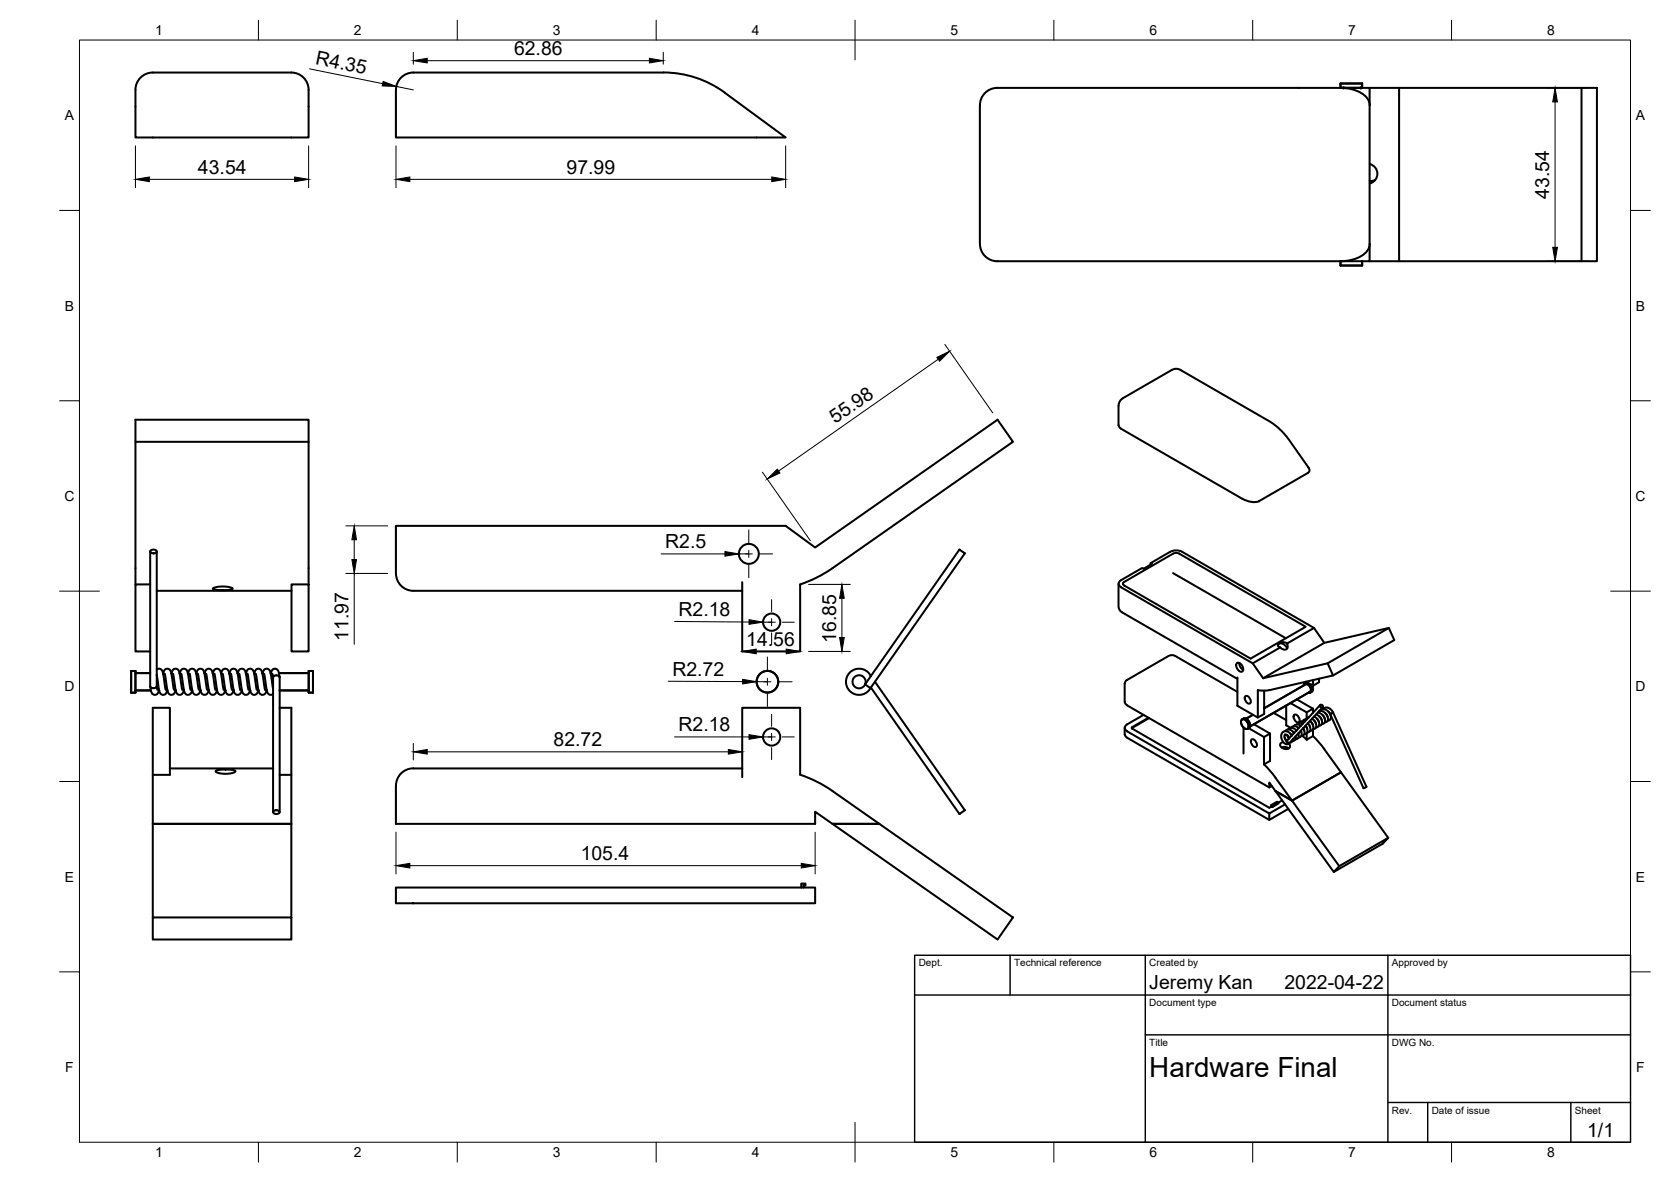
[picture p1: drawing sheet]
<svg xmlns="http://www.w3.org/2000/svg" width="420mm" height="297mm" viewBox="0 0 420 297" stroke-linecap="round" stroke-linejoin="round" font-family="sans-serif">
<!-- layer: Visible -->
<g fill="none" stroke="#000" stroke-width=".51">
<path d="M35.1 19.8a4.3 4.3 0 0 1 3.3-1.6h34.8a4.6 4.6 0 0 1 4.4 5.5v10.9h-43.5v-10.9a6 6 0 0 1 1-3.9zM182.3 23.3a25.9 25.9 0 0 0-15.5-5.1h-62.9a4.3 4.3 0 0 0-4.3 4.4l-.1 12h98l-15.3-11.3M246.4 26.4v34.9M337 22.1h7.4v4.3M337 22.1h-86.3a4.3 4.3 0 0 0-4.3 4.3M337 22.1a8.1 8.1 0 0 1 7 3l.4 1.3M337.1 21h5.4v1.1h-5.4zM344.4 22.1h7.4v43.5h-7.4M344.4 26.4v34.9M351.8 22.1h49.7v43.5h-3.8M397.7 22.1v43.5h-45.9M344.4 41.2a2.51 2.51 0 0 1 1.9 2.5 2.51 2.51 0 0 1-1.9 2.4"/>
<path d="M345.7 45.3l-1.3 .2M246.4 61.3a4.3 4.3 0 0 0 4.3 4.3h86.3M337.1 65.6v1.1h5.4v-1.1M344.4 61.3v4.3h-7.4M344.4 61.3a4.2 4.2 0 0 1-3 3.5 11 11 0 0 1-4.4 .8M294.6 93l-12.3 7.1M294.7 93l.4-.2a2.1 2.1 0 0 1 1.7 .2l23.5 13.6 1.9 1.7 1.2 1.4 5.6 7.8a.84 .84 0 0 1-.2 1.3l-12.3 7.2-.9 .2-1.2-.1-2-.8M34.1 111h43.5M281.9 107.7l30.5 17.7M282.3 100.1l-.6 .6-.5 1.3 .1 4.8 .1 .5 .5 .4M37.8 138.6v33.9l.6 .4h.7l.3-.4v-33.9M37.8 138.4l.4-.3h.7l.5 .3v.3l-.3 .3-.7 .1-.6-.3z"/>
<path d="M295 139.1l-12.3 7.1M295 139.1l.8-.2 .7 .2 31.8 18.4-13.8 8-31.8-18.4M34.1 146.9v-41.4h43.5v41.4M37.8 146.9h-3.7v16.8h3.7M39.4 148.5h33.9M53.6 147.9l1.9-.5 1.7 .1 1 .2a.26 .26 0 0 1 .3 .3 .26 .26 0 0 1-.4 .2l-3.4 .1-1-.2zM73.3 146.9h4.3v16.8h-4.3zM209.3 142.8l45.4-31.8-3.9-5.5-45.8 32.1-7.5-5.4h-98v11.9a4.4 4.4 0 0 0 4.4 4.4h82.7M209.4 142.8a31.4 31.4 0 0 1-8.2 4.1v16.8h-14.6v-17.4M281.2 146.7v5.6l.2 .7 .5 .7 29.2 16.9M281.9 145.8l5.3-3.1 .3 .2 2.1-1.2-.3-.2 4.9-2.8 1-.3 1.6 .1 33.6 19.3-6.8 3.9M281.9 147.6l33.1 19.1 6.9-4"/>
<path d="M281.9 145.8a.94 .94 0 0 0-.6 .9 .94 .94 0 0 0 .6 .9M282.7 146.2l-.4 .5 .4 .4M289.3 141.5v.4M295 144l28.3 16.4M330.4 157.8l2.6 3.8-15.4 8.8-2.6-3.7M349.2 157.8l-15.4 8.9-16.2 3.7M33 168.6h1.1v5.5h-1.1zM34.1 169.1h3.7M34.1 173.5h3.8M37.8 172.5l.3 1.6 .6 .5 .8-.2 .5-1.1M39.4 172.5l.2 .9M39.4 168.3l.7-.3 .4 .2 .4 .5 .8 4.7"/>
<path d="M39.4 169.6l.5 3.4 .4 1.2 .5 .4 .6-.1 .4-.3 .3-.9M39.9 173.5h.1M41 169.1h.1M41 169.3l.4-1a1.07 1.07 0 0 1 1.3 0 1.07 1.07 0 0 1 .4 1.1l.7 4M41.4 169.3l.9 4.8 .6 .5 .6-.1 .4-.3 .3-.9M42 173.5h.1M43.1 169.1h.1M43.1 169.3l.4-1a1.06 1.06 0 0 1 1.2 0 1.06 1.06 0 0 1 .5 1.1l.6 4M43.5 169.3l.7 4.1 .3 .9 .5 .3 .6-.1 .3-.3 .3-.9M44.1 173.5h.1M45.1 169.1h.1M45.2 169.3l.4-1a1.07 1.07 0 0 1 1.2 0 1.07 1.07 0 0 1 .5 1.1l.6 4"/>
<path d="M45.6 169.3l.9 4.8 .6 .5 .6-.1 .4-.4 .2-.8M46.2 173.5h.1M47.2 169.1h.1M47.3 169.3l.4-1a1.07 1.07 0 0 1 1.2 0 1.07 1.07 0 0 1 .5 1.1l.6 4M47.7 169.3l.6 3.9 .4 1.1 .5 .3 .5-.1 .4-.3 .3-.9M48.3 173.5h.1M49.3 169.1h.1M49.4 169.3l.4-1a1.09 1.09 0 0 1 1.2 0 1.09 1.09 0 0 1 .5 1.2l.6 3.9M49.7 169.3l.7 4.2 .3 .8 .6 .3 .5-.1 .4-.3 .3-.9M50.4 173.5h.1M51.4 169.1h.1M51.4 169.3l.5-1a1.07 1.07 0 0 1 1.2 0 1.07 1.07 0 0 1 .4 1.1l.7 4"/>
<path d="M51.8 169.3l.9 4.8 .6 .5 .6-.1 .4-.4 .2-.8M52.4 173.5h.1M53.5 169.1h.1M53.5 169.3l.4-1a1.07 1.07 0 0 1 1.3 0 1.07 1.07 0 0 1 .4 1.1l.6 4M53.9 169.3l.7 4.2 .3 .8 .5 .3 .6-.1 .4-.3 .2-.9M54.5 173.5h.1M55.6 169.1h.1M55.6 169.3l.4-1a1.07 1.07 0 0 1 1.3 0 1.07 1.07 0 0 1 .4 1.1l.6 4M56 169.3l.6 4 .4 .9a1.02 1.02 0 0 0 1.2 .3 1.02 1.02 0 0 0 .5-1.2M56.6 173.5h.1M57.6 169.1h.1M57.7 169.3l.4-1a1.07 1.07 0 0 1 1.2 0 1.07 1.07 0 0 1 .5 1.1l.6 4"/>
<path d="M58.1 169.3l.9 4.8 .6 .5 .6-.1 .4-.4 .2-.8M58.7 173.5h.1M59.7 169.1h.1M59.8 169.3l.4-1a1.07 1.07 0 0 1 1.2 0 1.07 1.07 0 0 1 .4 1.1l.7 4M60.2 169.3l.6 4.2 .4 .8 .5 .3 .6-.1 .3-.3 .3-.9M60.8 173.5h.1M61.8 169.1h.1M61.8 169.3l.5-1a1.07 1.07 0 0 1 1.2 0 1.07 1.07 0 0 1 .4 1.1l.7 4M62.2 169.3l.7 4 .3 .9a1.02 1.02 0 0 0 1.2 .3 1.02 1.02 0 0 0 .6-1.2M62.8 173.5h.1M63.9 169.1h.1M63.9 169.3l.4-1a1.07 1.07 0 0 1 1.3 0 1.07 1.07 0 0 1 .4 1.1l.7 4"/>
<path d="M64.3 169.3l.9 4.8 .6 .5 .6-.1 .4-.3 .3-.9M64.9 173.5h.1M66 169.1h.1M66 169.3l.3-.8 .4-.4h.7l.4 .4 .9 4.6M66.4 169.3l.8 4.7 .6 .6 .9-.2M67 173.5h.1M68.1 169.1h.1M68.1 169.3l.5-1.1 .8-.1 .6 .5 .3 1.6M68.5 169.3l.2 .9M70.1 169.1h7.5M70.3 177.9h3v29.1h-34.9v-29.1h4.3v16.8h-4.3M70.3 173.5h7.3"/>
<path d="M77.6 168.6h1.1v5.5h-1.1zM217.5 172l1.4 .9M217.5 172l23.7-33.9 .8 .5 .6 .5-23.7 33.8M218.9 169.7l.1 .2M219 169.9l-1-1.2a3.3 3.3 0 0 0-4.7 .7 3.3 3.3 0 0 0 .9 4.7 3.3 3.3 0 0 0 4.7-1.2M220 171.3l22.5 32.4-1.3 .9-22.2-31.8M282.8 171.8v4.6l.2 .5 .4 .4 35.8 20.6 .6-.4M283.3 170.9l10.5-6 1-.3 .6 .2 15.7 9.1M283.4 170.9l-.4 .4-.2 .5M287.5 179.6l-4.1 2.4M311.1 166.6a1.45 1.45 0 0 1 1.2 2.2 1.45 1.45 0 0 1-1.2-2.2zM311.1 170.3v7.1l5.2 2.9 1.6-.9v-5.8"/>
<path d="M311.6 166.6a1.89 1.89 0 0 0 1 1.7M313.2 174.9a1.26 1.26 0 0 1 1.1 1.9 1.26 1.26 0 0 1-1.1-1.9zM315 179.6l-1.7 1M316.3 173.4v6.9M317.9 178l10.4-6a1.26 1.26 0 0 1 1.1 1.9l-15.1 8.7M317.9 177.8l.2 .1M320.2 179.1l3.2 1.9M321.3 162.2a1.05 1.05 0 0 1 1-.6 1.05 1.05 0 0 1 1 .7l.4 .6M321.4 161.7l.6-.3a1.14 1.14 0 0 1 1.5 .2 1.14 1.14 0 0 1-.1 1.6 1.94 1.94 0 0 1-2.1-1.2zM323.4 177.3v5l1.1 .6M324.5 176.7l4 2.3M325.5 179.6a1.26 1.26 0 0 1 1.1 1.9 1.26 1.26 0 0 1-1.1-1.9z"/>
<path d="M326.1 175.8l4 2.3M327.8 172.3l.1-.4a1.01 1.01 0 0 1 1.6 .6 .87 .87 0 0 1 .3 1 .87 .87 0 0 1-.8 .6M328.5 171.5l-.4 .2M328.5 179v1.5M328.6 171.4h-.1M329.7 172a1.21 1.21 0 0 1-.3 2M330.1 178.1v1M330.1 178.1l-1.6 .9M330.2 170.9v1.4M330.9 179.5l1 .7 .5 1-.1 .9-.7 .3M331.3 179.1l1.1 .4 .7 1.1v.9l-.3 .4h-.4M331.7 170.5v.9l-1.5 .9-1.8-1"/>
<path d="M331.7 178.7h.5l.6 .2 .9 .9 .2 1.2-.3 .4-.5 .1M331.9 178.7a1.64 1.64 0 0 1 2.7 1.1l-.1 .9-.7 .4M332 177.2l-8.4 9 .1 .5h.5l8.4-9M332.5 179.7l.6 .9M332.7 178.2l.5-.4 .8 .1 .6 .4 .6 .8M333 161.6l16.2-3.8 1.4 3.1-15.4 8.8M333.3 179.3l.5 .9M333.8 166.7l1.4 3-16 3.7-1.4 .2-1.5-.2M334 178.8l.4 .6M335.2 179.1l-.8 .3M335.2 179.1l8.4 18.6-.5 .3-.3 .1-8.4-18.7M42.7 193.1h26"/>
<path d="M54.3 193.7l1.7-.3 2.9 .2a.3 .3 0 0 1 .3 .3 .3 .3 0 0 1-.4 .2l-1.2 .3h-1.7l-1.3-.3-.4-.2zM70.3 194.7h3M186.6 193.1h-82.7a4.4 4.4 0 0 0-4.4 4.3v9.6h105.5v-3l4.3 3h11.8l-11.8-8.2M201.2 194.7v-16.8h-14.6v17.4M201.2 194.7a31.6 31.6 0 0 1 8.2 4.1M282.8 182.9v1.9l.6 .6 35.8 20.6M283.4 182a.94 .94 0 0 0-.6 .9 .94 .94 0 0 0 .6 .9l35.8 20.6 3.9-2.3M284.7 183.1l34.5 19.9 .4-.3M288.8 180.4l-4.1 2.3v.4M288.9 180.5l-4.3 2.5M312.3 180.8a1.57 1.57 0 0 1 1.4 2.3 1.57 1.57 0 0 1-1.4-2.3zM312.7 182.8v6.6"/>
<path d="M312.7 180.6l-.4 .2M312.7 180.6a1.57 1.57 0 0 1 1.4 2.3l-.4 .3M314 183l3.8 2.2v6.9M314.7 185.8a1.26 1.26 0 0 1 1.1 1.9 1.26 1.26 0 0 1-1.1-1.9zM315.3 182l4 2.3v6.9l-1.5 .9M317.8 192.1l2.5 2.8 4.6 6.3 12.3-7.1 11.9 16.5M319.2 197.9v-1.3l1.5 2.2M319.3 184.3l-1.5 .9M320.7 198.8l14.7 20.3 12.3-7.1 1.4-1.4-12.4 7.1M320.7 198.8l4.2 2.4 11.8 16.5M322.3 187.9l.9-.2 .8 .4M322.7 186.5l-.7 .3-.1 .4 .2 .6 .8 .4h.8l.5-.3 .2-.5-.3-.5"/>
<path d="M323 185.2l.5 .9M323.1 183.8a1.4 1.4 0 0 1 2.3 .4M323.7 184.8l.4 .8zM323.8 183.3l.4-.3 .7-.1 1 .6M324.2 185.5l-.5-.8-.7-.1v.9l.6 .7M324.5 184.4l.3 .4M324.6 182.9l.3-.3 .7-.1 1 .5M324.8 184.9l-.7-.8-.7-.3-.8 .1-.4 .7v1l.6 1 .7 .4 .7-.3M325.1 185.8l-.2 .6-.6 .2M325.2 183.9l.2 .3M325.8 185l-.1 .9-.7 .3M326.5 184.4l-.1 1.1-.7 .3"/>
<path d="M327.1 183.6l.2 1.2a.7 .7 0 0 1-.8 .5M327.1 182.4l-1-.4-.8 .5M327.1 183.6l.1 .4M327.4 184.9l1.2 1M327.6 181.8l-.8-.2-.7 .5M327.9 183.6l-.2-.6 .3 1.2-.2 .5-.6 .2M328.1 181.3l-.8-.1-.5 .4M328.5 184.3v1.6M328.6 180.8h-.6l-.5 .4M328.7 183.1l-.4-.7 .4 .7 .1 .7-.3 .5-.5 .2M328.8 181.8l.6 .7 .1 .8-.3 .6-.5 .2M328.9 181.8l.5 .9"/>
<path d="M329.2 180.1l-.9 .7M329.4 181.2l.6 .7 .2 .9-.2 .6-.6 .2M329.6 181.4l.5 .9M329.9 180.6l.7 .7 .4 .9-.2 .7-.6 .3M330.1 183.2v1.8M330.1 185l-1.6 .9M330.2 185l2.5 2.8 4.5 6.3-12.3 7.1-4.2-2.4M330.3 181l.6 .9M330.4 180.1l.9 .6 .4 1.1-.2 .8-.6 .2M331.1 180.6l.5 .8M331.8 180.1l.6 .9M68.7 204.1v-34l.3-.3 .6-.1 .5 .2 .2 .3v33.9"/>
<path d="M68.7 203.9l.9-.3 .5 .2 .2 .3-.4 .4-.5 .1-.7-.3zM209.3 207h11.8l33.6 23.6-3.9 5.5zM319.6 202.7h.4l1.5-.8v-.2l-1.5 .8-.2 .3M320 202.5l-.4-.2v.4M322.4 201.1l-.9 .6-.4-.2-1.5 .8M323.9 203.3l-4.7 2.7v-1.6M336.7 217.7l-1.3 1.4M38.4 230.6v5.5h34.9v-5.5h-34.9v-23.6h34.9v23.6M99.5 223h105.5v4h-105.5zM201.5 223v-1h1v.6h-.5v.4"/>
<circle cx="188.3" cy="139.2" r="2.51"/>
<circle cx="194" cy="156.4" r="2.17"/>
<circle cx="193" cy="171.3" r="2.72"/>
<circle cx="216" cy="171.3" r="1.64"/>
<circle cx="332.3" cy="177.5" r=".38"/>
<circle cx="194" cy="185.2" r="2.17"/>
</g>
<g fill="#000" stroke="#000" stroke-width=".25">
<circle cx="337.8" cy="22.1" r=".24"/>
<circle cx="342.2" cy="22.1" r=".24"/>
</g>
<circle cx="323.5" cy="186.3" r=".25" fill="#000"/>
<!-- layer: Border -->
<g fill="none" stroke="#000" stroke-width=".25">
<path d="M20 10.1h390v276.9h-390zM65 5.1v5M115 5.1v5M165 5.1v5M215 5.1v10M265 5.1v5M315 5.1v5M365 5.1v5M15 52.9h5M410 52.9h5M15 100.7h5M410 100.7h5"/>
<path d="M15 148.6h10M405 148.6h10M15 196.4h5M410 196.4h5M15 244.2h5M410 244.2h5M65 287v5M115 287v5M165 287v5M215 282.1v9.9M265 287v5M315 287v5"/>
<path d="M365 287v5"/>
</g>
<!-- layer: TitleBlock -->
<path d="M230 240.1h180v46.9h-180zM230 250h180M254 240.1v9.9M288 240.1v46.9M349 240.1v46.9M288 260.1h122M349 277.1h61M359 277.1v9.9M395 277.1v9.9" fill="none" stroke="#000" stroke-width=".36"/>
<!-- layer: Dimensions -->
<g fill="none" stroke="#000" stroke-width=".25">
<path d="M77.8 17.3l18.4 3.7M103.9 13.1v3M107.4 15.2h55.9M166.8 13.1v3M34.1 36.7v10.5M77.6 36.7v10.5M99.6 36.7v10.5M99.7 21.7l4.2 .9M197.5 36.7v10.5M388.9 22.1h10.5M391 25.6v36.6M37.5 45.1h36.6"/>
<path d="M103.1 45.1h91M388.9 65.6h10.5M235.9 90.3l-40.1 28.1M237.6 86.6l12 17.2M191.7 118.7l12.1 17.2M87 132.2h10.5M89.1 135.6v5M166.2 139.2h16.1M185.8 139.2h2.5M87 144.1h10.5M89.1 144.1v17.8M169.6 156.2l18.7 .1"/>
<path d="M191.9 156.3l2.1 .1M203.3 146.9h10.5M211.7 150.4v9.8M168 171.2l18.7 .1M190.1 163.7h7.6M190.2 171.3h2.8M203.3 163.7h10.5M103.9 186.8v4.2M107.4 188.9h75.7M169.6 185.2h18.7M186.6 186.8v4.2M191.9 185.2h2.1"/>
<path d="M99.6 209.1v10.5M103.1 217.5h98.4M205 209.1v10.5"/>
</g>
<g fill="#000" stroke="#000" stroke-width=".25">
<path d="M103.9 15.2l3.5-.5v1.1zM163.3 14.7l3.5 .5-3.5 .6zM96.3 20.5l3.4 1.2-3.6-.1zM391 22.1l.6 3.5h-1.2zM34.1 45.1l3.4-.6v1.1zM74.1 44.5l3.5 .6-3.5 .5zM99.6 45.1l3.5-.6v1.1zM194.1 44.5l3.4 .6-3.4 .5zM390.4 62.2h1.2l-.6 3.4zM235.6 89.8l3.2-1.5-2.6 2.5zM192.9 120.4l2.6-2.5 .6 1zM89.1 132.2l.5 3.4h-1.1z"/>
<path d="M182.3 138.6l3.5 .6-3.5 .6zM88.5 140.6h1.1l-.5 3.5zM188.4 155.7l3.5 .6-3.6 .6zM211.7 146.9l.6 3.5h-1.2zM186.7 170.7l3.5 .6-3.5 .6zM186.6 163.7l3.5-.6v1.2zM197.7 163.1l3.5 .6-3.5 .6zM211.1 160.2h1.2l-.6 3.5zM103.9 188.9l3.5-.6v1.2zM183.1 188.3l3.5 .6-3.5 .6zM188.3 184.6l3.6 .6-3.6 .6zM99.6 217.5l3.5-.5v1.1z"/>
<path d="M201.5 217l3.5 .5-3.5 .6z"/>
</g>
<!-- layer: Center Lines -->
<g fill="none" stroke="#000" stroke-width=".25">
<path d="M182.3 139.2h3.3M187.4 139.2h1.8M188.3 133.2v3.3M188.3 138.3v1.8M191 139.2h3.3M188.3 141.9v3.3M188.3 156.4h3M193.1 156.4h1.8M194 150.7v3M194 155.5v1.8M194 159.1v2.9M196.7 156.4h3"/>
<path d="M186.7 171.3h3.6M192.1 171.3h1.7M193 165.1v3.5M193 170.4v1.8M193 174v3.6M194 179.5v3M195.6 171.3h3.6M188.3 185.2h3M193.1 185.2h1.8M194 184.3v1.8M194 187.9v3M196.7 185.2h3"/>
</g>
<text font-size="7" x="289" y="270.6">Hardware Final</text>
<g font-size="4.9">
<text x="79.1" y="16.1" transform="rotate(11 79.1 16.1)">R4.35</text>
<text x="129.2" y="13.8">62.86</text>
<text x="49.8" y="43.6">43.54</text>
<text x="142.5" y="43.6">97.99</text>
<text x="389.6" y="49.9" transform="rotate(-90 389.6 49.9)">43.54</text>
<text x="210" y="106.6" transform="rotate(-35 210 106.6)">55.98</text>
<text x="167.3" y="137.7">R2.5</text>
<text x="170.6" y="154.7">R2.18</text>
<text x="87.6" y="161" transform="rotate(-90 87.6 161)">11.97</text>
<text x="210.2" y="161.6" transform="rotate(-90 210.2 161.6)">16.85</text>
<text x="187.6" y="162.2">14.56</text>
<text x="169.1" y="169.8">R2.72</text>
<text x="170.6" y="183.7">R2.18</text>
<text x="139.2" y="187.5">82.72</text>
<text x="146" y="216.1">105.4</text>
<text x="289" y="248.5">Jeremy Kan</text>
<text x="323" y="248.5">2022-04-22</text>
<text x="399.1" y="285.7">1/1</text>
</g>
<g font-size="3.5">
<text x="39" y="8.8">1</text>
<text x="89" y="8.8">2</text>
<text x="139" y="8.8">3</text>
<text x="189" y="8.8">4</text>
<text x="239" y="8.8">5</text>
<text x="289" y="8.8">6</text>
<text x="339" y="8.8">7</text>
<text x="389" y="8.8">8</text>
<text x="16.3" y="30.2">A</text>
<text x="411.3" y="30.2">A</text>
<text x="16.3" y="78">B</text>
<text x="411.3" y="78">B</text>
<text x="16.2" y="125.9">C</text>
<text x="411.2" y="125.9">C</text>
<text x="16.2" y="173.7">D</text>
<text x="411.2" y="173.7">D</text>
<text x="16.3" y="221.6">E</text>
<text x="411.3" y="221.6">E</text>
<text x="16.4" y="269.4">F</text>
<text x="411.4" y="269.4">F</text>
<text x="39" y="290.8">1</text>
<text x="89" y="290.8">2</text>
<text x="139" y="290.8">3</text>
<text x="189" y="290.8">4</text>
<text x="239" y="290.8">5</text>
<text x="289" y="290.8">6</text>
<text x="339" y="290.8">7</text>
<text x="389" y="290.8">8</text>
</g>
<g font-size="2.5">
<text x="231" y="242.9">Dept.</text>
<text x="255" y="242.9">Technical reference</text>
<text x="289" y="242.9">Created by</text>
<text x="350" y="242.9">Approved by</text>
<text x="289" y="252.8">Document type</text>
<text x="350" y="252.8">Document status</text>
<text x="289" y="262.9">Title</text>
<text x="350" y="262.9">DWG No.</text>
<text x="350" y="279.9">Rev.</text>
<text x="360" y="279.9">Date of issue</text>
<text x="396" y="279.9">Sheet</text>
</g>
</svg>
